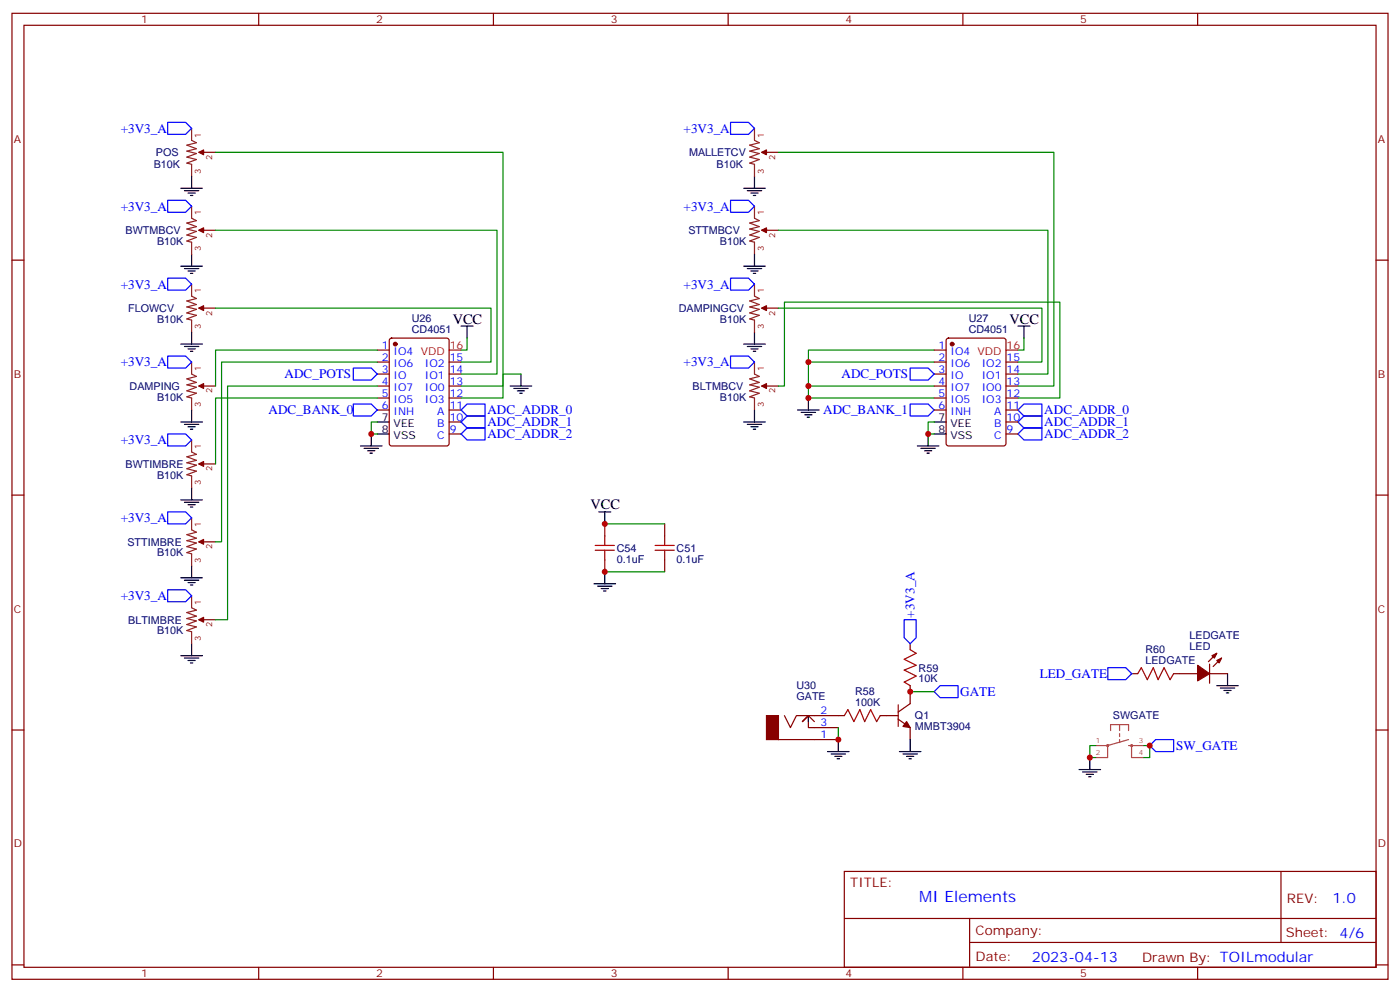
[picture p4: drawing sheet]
<svg xmlns="http://www.w3.org/2000/svg" width="412mm" height="292mm" viewBox="0 0 412 292" stroke-linecap="round" stroke-linejoin="round" font-family="sans-serif">
<g fill="none" stroke="#870000" stroke-width=".35">
<path d="M3.5 3.9h405.4v284.4h-405.4zM7.1 7.4h398.2v277.3h-398.2zM76.2 3.9v3.5M145.3 3.9v3.5M214.5 3.9v3.5M283.6 3.9v3.5M352.8 3.9v3.5M60 44.8h3.5M225.8 44.8h3.5M3.5 76.6h3.6M60 67.8h3.5M225.8 67.8h3.5"/>
<path d="M405.3 76.6h3.6M60 90.7h3.5M114.9 99.7l.5-.2h16.2l.6 .4 .1 30.7-.5 .6-16.4 .1-.7-.5v-30.6zM225.8 90.7h3.5M278.9 99.7l.5-.2h16.2l.7 .4v30.7l-.4 .6-16.5 .1-.7-.5v-30.6zM60 113.6h3.5M111.1 103h3.6M111.1 106.6h3.6M111.1 110.1h3.6M111.1 113.6h3.6M111.1 117.2h3.6M132.3 106.6h3.5"/>
<path d="M132.3 110.1h3.5M132.3 113.6h3.5M132.3 117.2h3.5M225.8 113.6h3.5M275.2 103h3.5M275.2 106.6h3.5M275.2 110.1h3.5M275.2 113.6h3.5M275.2 117.2h3.5M296.3 106.6h3.6M296.3 110.1h3.6M296.3 113.6h3.6"/>
<path d="M296.3 117.2h3.6M60 136.6h3.5M111.1 120.7h3.6M132.3 120.7h3.5M132.3 127.7h3.5M132.3 124.2h3.5M275.2 120.7h3.5M296.3 120.7h3.6M296.3 127.7h3.6M296.3 124.2h3.6M3.5 145.7h3.6M60 159.5h3.5"/>
<path d="M178.2 154.2v3.5M195.8 154.2v3.5M405.3 145.7h3.6M178.2 164.8v3.5M195.8 164.8v3.5M60 182.4h3.5M268.1 189.5v1.7M333.4 198.3h1.7M345.7 198.3h7.1M356.3 198.3h5.3M356.3 195.5v5.6M358.4 192.3l-2.4 2.5"/>
<path d="M359.8 193.7l-2.4 2.5M3.5 214.9h3.6M229.3 217.7h17.6M231.1 210.6l1.7 3.6 1.8-3.6h14.1M239.9 212.4l-1.8-1.8-1.7 1.8 1.7-1.8v3.6h8.8M259.3 210.6h5.3M264.6 207.5v6.3M264.6 211.7l3.5 2.5v3.5M268.1 201.8v5.3l-3.5 2.5M405.3 214.9h3.6M248.7 256.5h156.6v28.2h-156.6zM377.3 256.5v20.9"/>
<path d="M248.7 270.4h156.5M285.6 277.4h119.6M285.6 270.4v14.1M3.5 284h3.6M76.2 284.7v3.6M145.3 284.7v3.6M214.5 284.7v3.6M283.6 284.7v3.6M352.8 284.7v3.6M405.3 284h3.6"/>
</g>
<g fill="#870000" stroke="#870000" stroke-width=".35">
<path d="M58.6 44.8l1.4-.7v1.4z"/>
<path d="M58.6 67.8l1.4-.7v1.4z"/>
<path d="M58.6 90.7l1.4-.7v1.4z"/>
<path d="M58.6 113.6l1.4-.7v1.4z"/>
<path d="M58.6 136.6l1.4-.7v1.4z"/>
<path d="M58.6 159.5l1.4-.7v1.4z"/>
<path d="M58.6 182.4l1.4-.7v1.4z"/>
<path d="M224.4 113.6l1.4-.7v1.4z"/>
<path d="M224.4 90.7l1.4-.7v1.4z"/>
<path d="M224.4 67.8l1.4-.7v1.4z"/>
<path d="M224.4 44.8l1.4-.7v1.4z"/>
<path d="M225.8 210.6h3.5v7.1h-3.5z"/>
<path d="M267.1 212.4l1 1.8-2.1-.4z"/>
<path d="M358.4 194.4l1.4-.7-.7 1.4z"/>
<path d="M357 193l1.4-.7-.7 1.4z"/>
<path d="M352.8 195.8l3.5 2.5-3.5 2.1z"/>
<circle cx="116.4" cy="101.3" r=".53"/>
<circle cx="280.5" cy="101.3" r=".53"/>
</g>
<g fill="none" stroke="#000" stroke-width=".35">
<path d="M53.3 55.4h6.3M54.3 56.1h4.3M55.4 56.8h2.1M56.1 57.5h.7M56.4 51.9v3.5M219.1 55.4h6.3M220.1 56.1h4.3M221.2 56.8h2.1M221.9 57.5h.7M222.2 51.9v3.5M53.3 78.4h6.3M54.3 79.1h4.3"/>
<path d="M55.4 79.8h2.1M56.4 74.8v3.6M219.1 78.4h6.3M220.1 79.1h4.3M221.2 79.8h2.1M222.2 74.8v3.6M56.1 80.5h.7M56.4 97.8v3.5M135.8 96h3.5M137.6 96v3.5M221.9 80.5h.7M222.2 97.8v3.5"/>
<path d="M299.9 96h3.5M301.6 96v3.5M53.3 101.3h6.3M54.3 102h4.3M55.4 102.7h2.1M56.1 103.4h.7M150.3 113.6h6.3M151.3 114.3h4.3M152.4 115h2.1M153.1 115.7h.7M153.5 110.1v3.5M219.1 101.3h6.3"/>
<path d="M220.1 102h4.3M221.2 102.7h2.1M221.9 103.4h.7M238.1 117.2v3.5M53.3 124.2h6.3M54.3 124.9h4.3M55.4 125.6h2.1M56.1 126.3h.7M56.4 120.7v3.5M106.2 131.3h6.3M107.2 132h4.3M108.3 132.7h2.1"/>
<path d="M109 133.4h.7M109.4 127.7v3.6M111.1 124.2h3.6M111.1 127.7h3.6M219.1 124.2h6.3M220.1 124.9h4.3M221.2 125.6h2.1M221.9 126.3h.7M222.2 120.7v3.5M234.9 120.7h6.4M236 121.4h4.2M237.1 122.1h2.1"/>
<path d="M237.8 122.8h.7M270.2 131.3h6.4M271.3 132h4.2M272.3 132.7h2.2M273 133.4h.8M273.4 127.7v3.6M275.2 124.2h3.5M275.2 127.7h3.5M53.3 147.1h6.3M54.3 147.8h4.3M55.4 148.6h2.1M56.1 149.3h.7"/>
<path d="M56.4 143.6v3.5M176.4 150.7h3.5M178.2 150.7v3.5M53.3 170.1h6.3M54.3 170.8h4.3M55.4 171.5h2.1M56.1 172.2h.7M56.4 166.5v3.6M175 171.8h6.3M176 172.5h4.3M177.1 173.2h2.1M177.8 174h.7"/>
<path d="M178.2 168.3v3.5M53.3 193h6.3M54.3 193.7h4.3M55.4 194.4h2.1M56.1 195.1h.7M56.4 189.5v3.5M361.6 198.3v3.5M238.1 210.6v1.8M246.9 217.7v3.5M268.1 217.7v3.5M358.4 201.8h6.4M359.5 202.5h4.2"/>
<path d="M360.5 203.2h2.2M361.2 203.9h.7M243.8 221.2h6.3M244.8 221.9h4.3M245.9 222.6h2.1M246.6 223.3h.7M264.9 221.2h6.4M266 221.9h4.2M267.1 222.6h2.1M267.8 223.3h.7M317.9 226.5h6.3M318.9 227.2h4.2"/>
<path d="M320 227.9h2.1M320.7 228.6h.7M321 223v3.5"/>
</g>
<path d="M132.3 103h3.5M296.3 103h3.6" fill="none" stroke="#f00" stroke-width=".35"/>
<g fill="none" stroke="#8c2424" stroke-width=".35">
<path d="M56.4 37.8v3.5l1.5 .7-2.9 .7 2.9 1.1-2.9 .7 2.9 .7-2.9 1 2.9 .8-2.9 1 1.4 .4v3.5M222.2 37.8v3.5l1.5 .7-2.9 .7 2.9 1.1-2.9 .7 2.9 .7-2.9 1 2.9 .8-2.9 1 1.4 .4v3.5M58.6 44.8h1.4M224.4 44.8h1.4M56.4 60.7v3.5l1.5 .7-2.9 .8 2.9 1-2.9 .7 2.9 .7-2.9 1.1 2.9 .7-2.9 1 1.4 .4v3.5M58.6 67.8h1.4M222.2 60.7v3.5l1.5 .7-2.9 .8 2.9 1-2.9 .7 2.9 .7-2.9 1.1 2.9 .7-2.9 1 1.4 .4v3.5M224.4 67.8h1.4M56.4 83.6v3.6l1.5 .7-2.9 .7 2.9 1-2.9 .7 2.9 .8-2.9 1 2.9 .7-2.9 1.1 1.4 .3v3.6M58.6 90.7h1.4M222.2 83.6v3.6l1.5 .7-2.9 .7 2.9 1-2.9 .7 2.9 .8-2.9 1 2.9 .7-2.9 1.1 1.4 .3v3.6M224.4 90.7h1.4"/>
<path d="M56.4 106.6v3.5l1.5 .7-2.9 .7 2.9 1.1-2.9 .7 2.9 .7-2.9 1 2.9 .7-2.9 1.1 1.4 .4v3.5M58.6 113.6h1.4M222.2 106.6v3.5l1.5 .7-2.9 .7 2.9 1.1-2.9 .7 2.9 .7-2.9 1 2.9 .7-2.9 1.1 1.4 .4v3.5M224.4 113.6h1.4M56.4 129.5v3.5l1.5 .7-2.9 .7 2.9 1.1-2.9 .7 2.9 .7-2.9 1.1 2.9 .7-2.9 1 1.4 .4v3.5M58.6 136.6h1.4M56.4 152.4v3.6l1.5 .7-2.9 .7 2.9 1-2.9 .7 2.9 .7-2.9 1.1 2.9 .7-2.9 1.1 1.4 .3v3.5M58.6 159.5h1.4M56.4 175.4v3.5l1.5 .7-2.9 .7 2.9 1.1-2.9 .7 2.9 .7-2.9 1 2.9 .7-2.9 1.1 1.4 .3v3.6M58.6 182.4h1.4"/>
</g>
<g fill="none" stroke="#008700" stroke-width=".35">
<path d="M63.5 44.8h84.7v68.8h-12.4M229.3 44.8h81.1v68.8h-10.5M63.5 67.8h82.9v42.3h-10.6M229.3 67.8h79.4v42.3h-8.8M63.5 90.7h81.1v15.9h-8.8M137.6 99.5v3.5h-1.8M229.3 90.7h77.6v15.9h-7M301.6 99.5v3.5h-1.7M111.1 103h-47.6v10.6M111.1 117.2h-47.6v19.4M111.1 106.6h-45.8v52.9h-1.8M111.1 113.6h-44.1v68.8h-3.5"/>
<path d="M153.5 110.1h-5.3v7.1h-12.4M229.3 113.6h1.8v-24.7h81.1v28.3h-12.3M238.1 106.6h37.1M238.1 113.6h37.1M275.2 103h-37.1v14.2h37.1M111.1 124.2h-1.7v3.5h1.7M275.2 124.2h-1.8v3.5h1.8M178.2 154.2h17.6M178.2 168.3h17.6M246.9 214.2v3.5M268.1 203.6h7.1M322.8 219.5h-1.8v3.5h1.8"/>
<path d="M336.9 219.5h1.8v3.5h-1.8"/>
</g>
<g fill="none" stroke="#00f" stroke-width=".35">
<path d="M49.4 36h5.3l1.7 1.8-1.7 1.7h-5.3zM215.2 36h5.3l1.7 1.8-1.7 1.7h-5.3zM49.4 58.9h5.3l1.7 1.8-1.7 1.8h-5.3zM215.2 58.9h5.3l1.7 1.8-1.7 1.8h-5.3zM49.4 81.9h5.3l1.7 1.7-1.7 1.8h-5.3zM215.2 81.9h5.3l1.7 1.7-1.7 1.8h-5.3zM49.4 104.8h5.3l1.7 1.8-1.7 1.7h-5.3zM104.1 118.9h5.3l1.7 1.8-1.7 1.7h-5.3zM104.1 108.3h5.3l1.7 1.8-1.7 1.8h-5.3zM215.2 104.8h5.3l1.7 1.8-1.7 1.7h-5.3zM268.1 118.9h5.3l1.8 1.8-1.8 1.7h-5.3zM268.1 108.3h5.3l1.8 1.8-1.8 1.8h-5.3z"/>
<path d="M49.4 127.7h5.3l1.7 1.8-1.7 1.8h-5.3zM135.8 120.7l1.8-1.8h5.3v3.5h-5.3zM135.8 124.2l1.8-1.8h5.3v3.6h-5.3zM137.6 126h5.3v3.5h-5.3l-1.8-1.8zM299.9 127.7l1.7-1.7h5.3v3.5h-5.3zM299.9 124.2l1.7-1.8h5.3v3.6h-5.3zM299.9 120.7l1.7-1.8h5.3v3.5h-5.3zM49.4 150.7h5.3l1.7 1.7-1.7 1.8h-5.3zM49.4 173.6h5.3l1.7 1.8-1.7 1.7h-5.3zM266.3 182.4h3.6v5.3l-1.8 1.8-1.8-1.8zM326.3 196.5h5.3l1.8 1.8-1.8 1.8h-5.3zM275.2 203.6l1.7-1.8h5.3v3.6h-5.3z"/>
<path d="M338.7 219.5l1.7-1.8h5.3v3.5h-5.3z"/>
</g>
<path d="M178.2 157.7v2.8M195.8 157.7v2.8M175.3 162h5.7M175.3 160.5h5.7M178.2 162v2.8M193 162h5.6M193 160.5h5.6M195.8 162v2.8M268.1 191.2l1.8 1.1-3.6 1.8 3.6 1.7-3.6 1.4 3.6 1.8-3.6 1.8 1.8 1M335.1 198.3l1.1-1.8 1.8 3.6 1.7-3.6 1.4 3.6 1.8-3.6 1.8 3.6 1-1.8M248.7 210.6l1.1-1.7 1.7 3.5 1.8-3.5 1.4 3.5 1.8-3.5 1.7 3.5 1.1-1.8" fill="none" stroke="#a10000" stroke-width=".35"/>
<g fill="none" stroke="#a64a4a" stroke-width=".56">
<circle cx="326.3" cy="219.5" r=".18"/>
<circle cx="333.3" cy="219.5" r=".18"/>
</g>
<path d="M322.8 219.5h3.5M326.3 219.5v3.5h-3.5M327.1 215.1v-1.8h5.3v1.8M329.8 213.3v1.8M329.8 215.9v.9M329.8 217.7v.9M332.4 219.5h.9v3.5M332.4 217.7l-6.1 1.8M333.4 219.5h3.5M333.4 223h3.5" fill="none" stroke="#a64a4a" stroke-width=".35"/>
<g fill="#c00">
<circle cx="238.1" cy="117.2" r=".88"/>
<circle cx="238.1" cy="106.6" r=".88"/>
<circle cx="238.1" cy="113.6" r=".88"/>
<circle cx="246.9" cy="217.7" r=".88"/>
<circle cx="178.2" cy="154.2" r=".88"/>
<circle cx="178.2" cy="168.3" r=".88"/>
<circle cx="321" cy="223" r=".88"/>
<circle cx="338.7" cy="219.5" r=".88"/>
<circle cx="268.1" cy="203.6" r=".88"/>
<circle cx="109.4" cy="127.7" r=".88"/>
<circle cx="273.4" cy="127.7" r=".88"/>
</g>
<text font-size="4.6" fill="#00f" x="270.8" y="265.5">MI Elements</text>
<g font-size="4.2">
<text x="133.3" y="95.3">VCC</text>
<text x="297.4" y="95.3">VCC</text>
<text x="173.9" y="150">VCC</text>
</g>
<g font-size="4.2" fill="#00f">
<text x="392.5" y="265.8">1.0</text>
<text x="304" y="283.1">2023-04-13</text>
</g>
<g font-size="3.9" fill="#00f">
<text x="35.6" y="39.1">+3V3_A</text>
<text x="201.4" y="39.1">+3V3_A</text>
<text x="35.6" y="62">+3V3_A</text>
<text x="201.4" y="62">+3V3_A</text>
<text x="35.6" y="84.9">+3V3_A</text>
<text x="201.4" y="84.9">+3V3_A</text>
<text x="35.6" y="107.9">+3V3_A</text>
<text x="201.4" y="107.9">+3V3_A</text>
<text x="83.8" y="111.4">ADC_POTS</text>
<text x="247.9" y="111.4">ADC_POTS</text>
<text x="79.1" y="122">ADC_BANK_0</text>
<text x="143.6" y="122">ADC_ADDR_0</text>
<text x="143.6" y="125.5">ADC_ADDR_1</text>
<text x="242.5" y="121.9">ADC_BANK_1</text>
<text x="307.6" y="125.5">ADC_ADDR_1</text>
<text x="307.6" y="122">ADC_ADDR_0</text>
<text x="35.6" y="130.8">+3V3_A</text>
<text x="143.6" y="129">ADC_ADDR_2</text>
<text x="307.6" y="129">ADC_ADDR_2</text>
<text x="35.6" y="153.7">+3V3_A</text>
<text x="35.6" y="176.6">+3V3_A</text>
<text x="269.4" y="181.8" transform="rotate(-90 269.4 181.8)">+3V3_A</text>
<text x="306.3" y="199.5">LED_GATE</text>
<text x="282.9" y="204.9">GATE</text>
<text x="346.4" y="220.8">SW_GATE</text>
</g>
<g font-size="3.9" fill="#800">
<text x="250.5" y="261.1">TITLE:</text>
<text x="379.1" y="265.8">REV:</text>
<text x="287.4" y="275.3">Company:</text>
<text x="378.7" y="275.9">Sheet: 4/6</text>
<text x="287.4" y="283">Date:</text>
<text x="336.4" y="283.1">Drawn By: TOILmodular</text>
</g>
<g font-size="3.2" fill="#800">
<text x="41.6" y="6.9">1</text>
<text x="110.8" y="6.9">2</text>
<text x="179.9" y="6.9">3</text>
<text x="249.1" y="6.9">4</text>
<text x="318.2" y="6.9">5</text>
<text x="4.1" y="42">A</text>
<text x="405.9" y="42">A</text>
<text x="4.1" y="111.2">B</text>
<text x="405.9" y="111.2">B</text>
<text x="4.1" y="180.3">C</text>
<text x="405.9" y="180.3">C</text>
<text x="4.1" y="249.4">D</text>
<text x="405.9" y="249.4">D</text>
<text x="41.6" y="287.7">1</text>
<text x="110.8" y="287.7">2</text>
<text x="179.9" y="287.7">3</text>
<text x="249.1" y="287.7">4</text>
<text x="318.2" y="287.7">5</text>
</g>
<g font-size="3.2" fill="#000080">
<text x="45.9" y="46">POS</text>
<text x="203" y="46">MALLETCV</text>
<text x="45.3" y="49.5">B10K</text>
<text x="211.1" y="49.5">B10K</text>
<text x="37" y="68.9">BWTMBCV</text>
<text x="202.8" y="68.9">STTMBCV</text>
<text x="46.2" y="72.1">B10K</text>
<text x="212.1" y="72.1">B10K</text>
<text x="37.8" y="91.8">FLOWCV</text>
<text x="46.2" y="95">B10K</text>
<text x="121.3" y="94.8">U26</text>
<text x="199.9" y="91.8">DAMPINGCV</text>
<text x="212.1" y="95">B10K</text>
<text x="285.3" y="94.8">U27</text>
<text x="121.3" y="98.1">CD4051</text>
<text x="285.3" y="98.1">CD4051</text>
<text x="38.2" y="114.8">DAMPING</text>
<text x="46.2" y="117.9">B10K</text>
<text x="204" y="114.8">BLTMBCV</text>
<text x="212.1" y="117.9">B10K</text>
<text x="37" y="137.7">BWTIMBRE</text>
<text x="46.2" y="140.9">B10K</text>
<text x="37.5" y="160.6">STTIMBRE</text>
<text x="46.2" y="163.8">B10K</text>
<text x="181.7" y="165.6">0.1uF</text>
<text x="181.7" y="162.4">C54</text>
<text x="199.3" y="165.6">0.1uF</text>
<text x="199.3" y="162.4">C51</text>
<text x="37.8" y="183.6">BLTIMBRE</text>
<text x="46.2" y="186.7">B10K</text>
<text x="350.4" y="191.2">LED</text>
<text x="350.4" y="188.1">LEDGATE</text>
<text x="270.6" y="197.7">R59</text>
<text x="337.4" y="195.5">LEDGATE</text>
<text x="337.4" y="192.3">R60</text>
<text x="234.6" y="202.8">U30</text>
<text x="270.6" y="200.8">10K</text>
<text x="234.6" y="205.9">GATE</text>
<text x="251.9" y="207.8">100K</text>
<text x="251.9" y="204.6">R58</text>
<text x="269.5" y="215">MMBT3904</text>
<text x="269.5" y="211.8">Q1</text>
<text x="327.8" y="211.8">SWGATE</text>
</g>
<g font-size="3.2" fill="#00f">
<text x="112.5" y="102.7">1</text>
<text x="112.5" y="106.2">2</text>
<text x="116" y="104.5">IO4 VDD</text>
<text x="116" y="108">IO6</text>
<text x="125.1" y="108">IO2</text>
<text x="132.5" y="106.2">15</text>
<text x="276.5" y="102.7">1</text>
<text x="276.5" y="106.2">2</text>
<text x="280" y="104.5">IO4 VDD</text>
<text x="280" y="108">IO6</text>
<text x="289.2" y="108">IO2</text>
<text x="296.5" y="106.2">15</text>
<text x="112.5" y="109.7">3</text>
<text x="112.5" y="113.3">4</text>
<text x="116" y="111.5">IO</text>
<text x="125.1" y="111.5">IO1</text>
<text x="132.5" y="113.3">13</text>
<text x="132.5" y="109.7">14</text>
<text x="276.5" y="109.7">3</text>
<text x="276.5" y="113.3">4</text>
<text x="280" y="111.5">IO</text>
<text x="289.2" y="111.5">IO1</text>
<text x="296.5" y="113.3">13</text>
<text x="296.5" y="109.7">14</text>
<text x="112.5" y="116.8">5</text>
<text x="116" y="115">IO7</text>
<text x="116" y="118.6">IO5</text>
<text x="125.1" y="118.6">IO3</text>
<text x="125.1" y="115">IO0</text>
<text x="132.5" y="116.8">12</text>
<text x="276.5" y="116.8">5</text>
<text x="280" y="115">IO7</text>
<text x="280" y="118.6">IO5</text>
<text x="289.2" y="118.6">IO3</text>
<text x="289.2" y="115">IO0</text>
<text x="296.5" y="116.8">12</text>
<text x="112.5" y="120.3">6</text>
<text x="116" y="122.1">INH</text>
<text x="128.8" y="125.6">B</text>
<text x="128.8" y="122.1">A</text>
<text x="132.5" y="123.9">10</text>
<text x="132.5" y="120.3">11</text>
<text x="276.5" y="120.3">6</text>
<text x="280" y="122.1">INH</text>
<text x="292.9" y="125.6">B</text>
<text x="292.9" y="122.1">A</text>
<text x="296.5" y="123.9">10</text>
<text x="296.5" y="120.3">11</text>
<text x="128.8" y="129.2">C</text>
<text x="132.5" y="127.4">9</text>
<text x="292.8" y="129.2">C</text>
<text x="296.5" y="127.4">9</text>
<text x="241.7" y="210.3">2</text>
<text x="241.7" y="213.8">3</text>
<text x="241.7" y="217.3">1</text>
</g>
<g font-size="3.2" fill="#f00">
<text x="132.5" y="102.7">16</text>
<text x="296.5" y="102.7">16</text>
</g>
<g font-size="3.2">
<text x="112.5" y="123.9">7</text>
<text x="116" y="125.6">VEE</text>
<text x="276.5" y="123.9">7</text>
<text x="280" y="125.6">VEE</text>
<text x="112.5" y="127.4">8</text>
<text x="116" y="129.2">VSS</text>
<text x="276.5" y="127.4">8</text>
<text x="280" y="129.2">VSS</text>
</g>
<g font-size="2.5" fill="#800">
<text x="59.2" y="40.5" transform="rotate(-90 59.2 40.5)">1</text>
<text x="225" y="40.5" transform="rotate(-90 225 40.5)">1</text>
<text x="62.5" y="47" transform="rotate(-90 62.5 47)">2</text>
<text x="228.3" y="47" transform="rotate(-90 228.3 47)">2</text>
<text x="59.2" y="51.1" transform="rotate(-90 59.2 51.1)">3</text>
<text x="225" y="51.1" transform="rotate(-90 225 51.1)">3</text>
<text x="59.2" y="63.4" transform="rotate(-90 59.2 63.4)">1</text>
<text x="225" y="63.4" transform="rotate(-90 225 63.4)">1</text>
<text x="62.5" y="69.9" transform="rotate(-90 62.5 69.9)">2</text>
<text x="228.3" y="69.9" transform="rotate(-90 228.3 69.9)">2</text>
<text x="59.2" y="74" transform="rotate(-90 59.2 74)">3</text>
<text x="225" y="74" transform="rotate(-90 225 74)">3</text>
<text x="59.2" y="86.3" transform="rotate(-90 59.2 86.3)">1</text>
<text x="225" y="86.3" transform="rotate(-90 225 86.3)">1</text>
<text x="62.5" y="92.9" transform="rotate(-90 62.5 92.9)">2</text>
<text x="228.3" y="92.9" transform="rotate(-90 228.3 92.9)">2</text>
<text x="59.2" y="96.9" transform="rotate(-90 59.2 96.9)">3</text>
<text x="225" y="96.9" transform="rotate(-90 225 96.9)">3</text>
<text x="59.2" y="109.3" transform="rotate(-90 59.2 109.3)">1</text>
<text x="225" y="109.3" transform="rotate(-90 225 109.3)">1</text>
<text x="59.2" y="119.9" transform="rotate(-90 59.2 119.9)">3</text>
<text x="62.5" y="115.8" transform="rotate(-90 62.5 115.8)">2</text>
<text x="225" y="119.9" transform="rotate(-90 225 119.9)">3</text>
<text x="228.3" y="115.8" transform="rotate(-90 228.3 115.8)">2</text>
<text x="59.2" y="132.2" transform="rotate(-90 59.2 132.2)">1</text>
<text x="59.2" y="142.8" transform="rotate(-90 59.2 142.8)">3</text>
<text x="62.5" y="138.7" transform="rotate(-90 62.5 138.7)">2</text>
<text x="59.2" y="155.1" transform="rotate(-90 59.2 155.1)">1</text>
<text x="62.5" y="161.7" transform="rotate(-90 62.5 161.7)">2</text>
<text x="59.2" y="165.7" transform="rotate(-90 59.2 165.7)">3</text>
<text x="59.2" y="178.1" transform="rotate(-90 59.2 178.1)">1</text>
<text x="62.5" y="184.6" transform="rotate(-90 62.5 184.6)">2</text>
<text x="59.2" y="188.7" transform="rotate(-90 59.2 188.7)">3</text>
</g>
<g font-size="2.1" fill="#a54b4b">
<text x="322.8" y="218.8">1</text>
<text x="335.5" y="218.8">3</text>
<text x="322.8" y="222.3">2</text>
<text x="335.5" y="222.3">4</text>
</g>
</svg>
